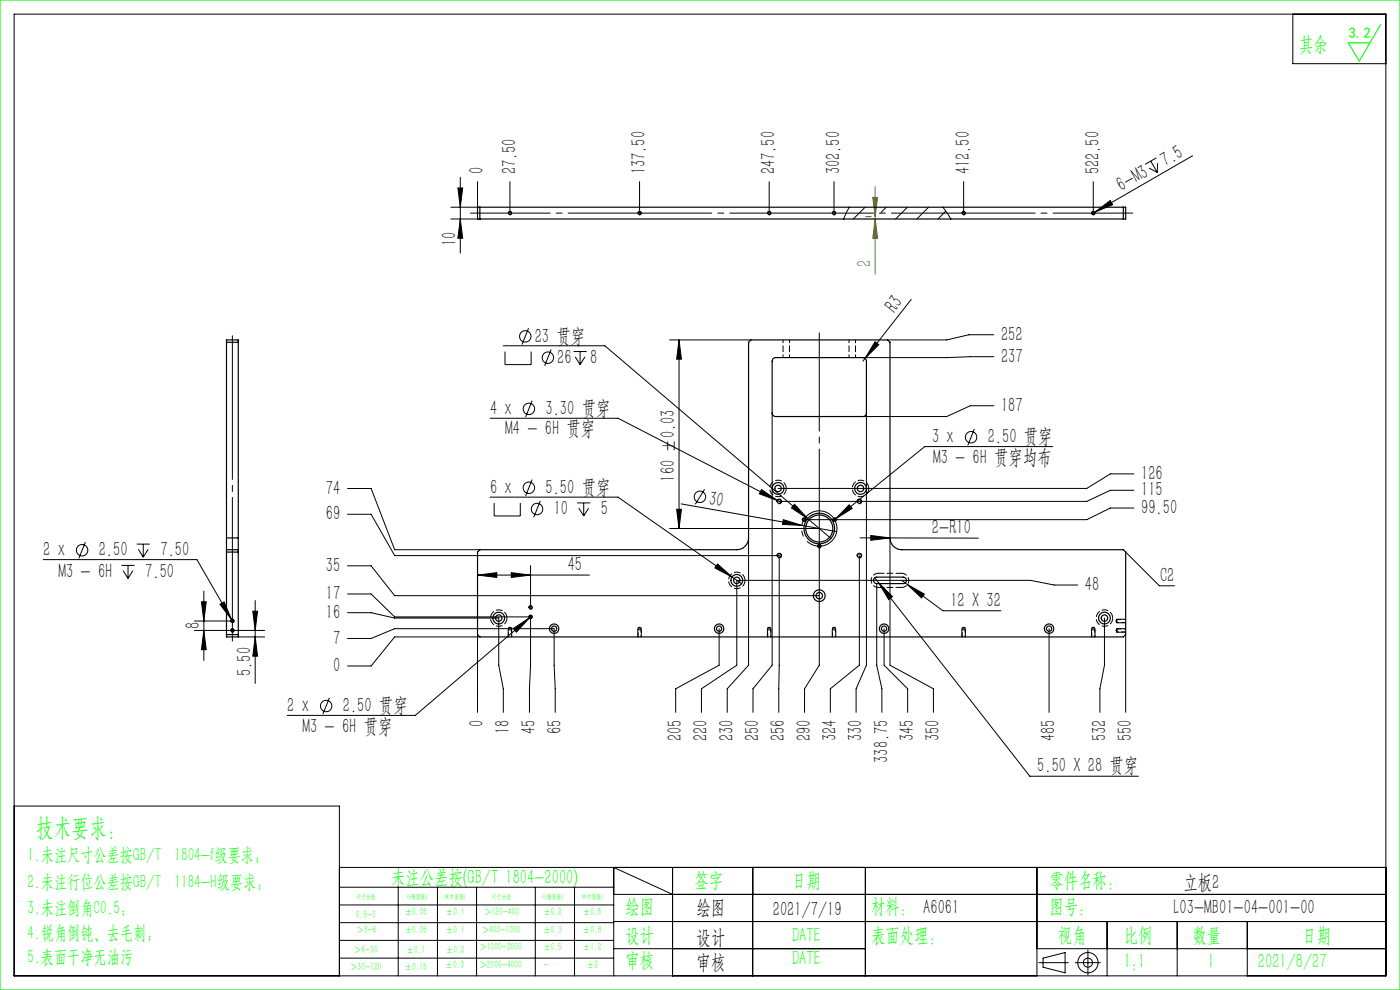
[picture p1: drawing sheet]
<svg xmlns="http://www.w3.org/2000/svg" width="297mm" height="210mm" viewBox="0 0 297 210" stroke-linecap="round" stroke-linejoin="round" font-family="sans-serif">
<g fill="none" stroke="#000" stroke-width=".21">
<path d="M3 3h291v204h-291zM274.3 3v10.5h19.7M97.1 39.9h1.1l-.6 4.1zM97.6 37.6v16.1M101.3 38.5v5.5M108.2 38.5v6.7M135.7 38.5v6.7M163.2 38.5v6.7M176.9 38.5v6.7M204.4 38.5v6.7M231.9 38.5v6.7M243.8 35.7l1.7 .9"/>
<path d="M244.1 34.2l1.4 2.4M245.3 33.5l-2.4 1.4M245.6 34.6l-.1 2M253 33l-20.7 12M95.6 46.5h6.2M95.6 44h6.2M97.6 46.5l.6 4h-1.1zM107.8 45.3a.37 .37 0 0 1 .3-.5 .37 .37 0 0 1 .5 .4 .37 .37 0 0 1-.5 .4M135.3 45.3a.37 .37 0 0 1 .3-.5 .37 .37 0 0 1 .5 .4 .37 .37 0 0 1-.5 .4M162.8 45.3a.38 .38 0 0 1 .3-.5 .38 .38 0 0 1 .5 .4 .38 .38 0 0 1-.5 .4M176.6 45.3a.37 .37 0 0 1 .3-.5 .37 .37 0 0 1 .4 .4 .37 .37 0 0 1-.5 .4M204.1 45.3a.37 .37 0 0 1 .3-.5 .37 .37 0 0 1 .4 .4 .37 .37 0 0 1-.5 .4"/>
<path d="M231.6 45.3a.38 .38 0 0 1 .3-.5 .38 .38 0 0 1 .4 .4 .38 .38 0 0 1-.5 .4M232.3 45l3.2-2.5 .5 .9zM232.3 45l-.7 .4M106.8 73.3h21.5l43 36.7M107.1 74.6v2.7h5.6v-2.7M112.1 69.6l-1.4 3.5M116.9 74.1l-1.4 3.5M121.7 74.6h2.8M122 75.7l1.1 1.6M123.1 74.6v2.7M124.1 75.7l-1 1.6M142.1 72.1h17.2"/>
<path d="M144.1 72.1l.5 4.1h-1.1zM144.1 72.1v40M185.6 72.5l.8 .6-2.9 2.9zM193.3 63.5l-10.2 13.1M210.8 75.7l-10 .2h-17.7M210.8 71h-5.2l-4.8 1.1h-12.5M104 88.7h27.1l34.6 17.8M112.9 85l-1.4 3.5M163.8 87.6v53.5l-4.1 5v5M183.8 87.6v53.5l-2.2 5v5M206.7 91l-1.4 3.5M210.8 86.1h-5l-5 2.3h-17.7"/>
<path d="M223.3 94.7h-27.1l-19.4 15.7M9.2 118.7h32.6l7.7 13.3M18.1 115l-1.4 3.4M25.8 119.9h2.7M27.2 119.9v2.8M29 115.4h2.8M29.3 116.5l1.1 1.7M30.4 115.4v2.8M31.4 116.5l-1 1.7M73.7 109.1h5l5 8.8h81.6l-.1 33.2M73.7 103.6h5l5 13h18.1M104 105.5h27.1l26.2 18.3"/>
<path d="M104.8 106.7v2.7h5.6v-2.7M112.6 120v8.9M112.9 101.7l-1.4 3.5M114.6 106.2l-1.4 3.5M122.4 106.7h2.8M122.8 107.8l1 1.6M123.8 106.7v2.7M124.9 107.8l-1.1 1.6M142.1 112.1h31.7M143.5 108h1.1l-.5 4.1zM144.5 106.9l33 5.9M149.5 103.8l-2 3.2"/>
<path d="M152.2 119.6l3.1 2.8-3.7-1.9zM158.8 114.1v27l-4.5 5v5M161.5 103.8l3.4 2.4-3.8-1.5zM164.8 118a.5 .5 0 0 1 .5-.6 .5 .5 0 0 1 .5 .5 .5 .5 0 0 1-.6 .4M164.8 106.5a.5 .5 0 0 1 .5-.6 .5 .5 0 0 1 .5 .5 .5 .5 0 0 1-.6 .4M166.2 110.2l3.9 1.2-4.1-.2zM168.6 107l2.7 3-3.4-2.3zM170.2 110.3a.38 .38 0 0 1 .3-.4 .38 .38 0 0 1 .4 .4 .38 .38 0 0 1-.4 .3M171.3 110l5 4.2M173.4 116a.37 .37 0 0 1 .4-.5 .37 .37 0 0 1 .4 .4 .37 .37 0 0 1-.5 .3M173.8 116.1v25l-3.1 5v5M176.7 110.3a.38 .38 0 0 1 .3-.4 .38 .38 0 0 1 .4 .4 .38 .38 0 0 1-.4 .3"/>
<path d="M180.1 107.1l.7 .8-3.5 2.1zM181.8 106.5a.5 .5 0 0 1 .5-.6 .5 .5 0 0 1 .5 .5 .5 .5 0 0 1-.6 .4M181.8 118a.5 .5 0 0 1 .5-.6 .5 .5 0 0 1 .5 .5 .5 .5 0 0 1-.6 .4M182.3 117.9v23.2l-6.2 5v5M182.5 114.1h25M184.7 113.6l4.1 .5-4.1 .5zM188.8 114.1v27l9.2 5v5M238.8 117.1l7.2 7.2h3.2M240.6 100.5h-5l-5 3.1h-65.5M240.6 107.8h-5l-5 2.4h-60M240.6 104h-5l-5 2.4h-65.3M26.1 121l1.1 1.7"/>
<path d="M28.2 121l-1 1.7M41.2 133.7h14.9M41.2 131.7h8.1M42.7 127.7h1.1l-.6 4zM43.2 133.7l.6 4.1h-1.1zM43.2 125.4v14.7M46.7 128.2l.8-.5 1.6 3.8zM48.9 133.8a.38 .38 0 0 1 .4-.4 .38 .38 0 0 1 .4 .4 .38 .38 0 0 1-.5 .3M48.9 131.8a.38 .38 0 0 1 .4-.4 .38 .38 0 0 1 .4 .4 .38 .38 0 0 1-.5 .3M50.5 135.1h5.6M53.6 129.7h1l-.5 4zM54.1 127.4v17.6"/>
<path d="M54.1 135.1l.5 4.1h-1zM73.7 130h5l5 1.1h22.1v10l1 5v5M73.7 126h5l5 4.9h28.9v10.2l-.3 5v5M73.7 135.4h5l5-2h33.9l.2 17.7M73.7 120h5l5 6.4h90.1M101.3 122h23.7M101.3 122l4.1-.5v1zM101.3 134.6v16.5M101.8 135.1h-18.1l-5 6.2h-5M107.8 133.6v1.5M108.5 121.5l4.1 .5-4.1 .5zM108.6 133.6v1.5"/>
<path d="M108.9 133.3l3.4-2.2-2.8 3zM112.2 131a.38 .38 0 0 1 .3-.5 .38 .38 0 0 1 .4 .4 .38 .38 0 0 1-.4 .3M112.2 129a.38 .38 0 0 1 .3-.5 .38 .38 0 0 1 .4 .4 .38 .38 0 0 1-.4 .3M112.3 131.1l-24.2 20.7h-27.2M112.8 130.7l-.5 .4M135.3 133.6v1.5M136.1 133.6v1.5M152.6 133.4v7.7l-9.3 5v5M162.8 133.6v1.5M163.6 133.6v1.5M176.6 133.6v1.5M177.3 133.6v1.5"/>
<path d="M185.6 122.6l32.9 42.1h23M186 123.8v17.3l1.1 5v5M186.4 123.6l2.9 3-.8 .6zM187.6 133.4v7.7l5 5v5M191.3 123.1l8.7 6.5h12.3M192.5 124l3.6 2-.6 .8zM204.1 133.6v1.5M204.8 133.6v1.5M222.6 133.4v17.7M228.6 124.1h-5l-5-1h-62.3v18l-7.5 5v5M231.6 133.6v1.5M232.3 133.6v1.5"/>
<path d="M234.3 131.1v10l-1 5v5M236.9 133.4h1.9M236.9 134.1h1.9M236.9 132.1h1.9M236.9 131.4h1.9M238.8 134.6v16.5M69.9 148l-1.4 3.5M3 171h69v36M72 184h222M72 188.2h58.2M72 192h58.2M72 195.7h58.2"/>
<path d="M72 199.5h58.2M84.5 188.2v18.8M92.8 188.2v18.8M101.1 188.2v18.8M113.6 188.2v18.8M121.9 188.2v18.8M130.2 189.7h163.8M130.2 195.5h163.8M142.7 189.7l-12.5-5.7v23M142.7 184v23M159.7 184v23M183.6 184v23"/>
<path d="M220 184v23M234.9 195.5v11.5M249.7 195.5v11.5M264.6 195.5v11.5M72 203.2h58.2M130.2 201.2h53.4M220 201.2h74M220.4 204.2h6.2M221.3 203.2l4.7-1.1v4.3l-4.7-1.2zM228.1 204.2h5.3M230.8 201.5v5.3"/>
<circle cx="111.4" cy="71.4" r="1.21"/>
<circle cx="116.2" cy="75.9" r="1.21"/>
<circle cx="112.2" cy="86.7" r="1.21"/>
<circle cx="206" cy="92.7" r="1.21"/>
<circle cx="17.4" cy="116.7" r="1.21"/>
<circle cx="112.2" cy="103.5" r="1.21"/>
<circle cx="113.9" cy="108" r="1.21"/>
<circle cx="148.5" cy="105.4" r="1.21"/>
<circle cx="69.2" cy="149.8" r="1.21"/>
<circle cx="230.8" cy="204.2" r="2.15"/>
<circle cx="230.8" cy="204.2" r=".96"/>
</g>
<path d="M177.4 111a3.8 3.8 0 0 0-6.3-1.5 3.8 3.8 0 0 0 1.7 6.2 3.8 3.8 0 0 0 4.7-4.4l-.1-.3" fill="none" stroke="#000" stroke-width=".21" stroke-dasharray="30.5 1.3 1.3 1.3" stroke-dashoffset="20.6" stroke-linecap="butt"/>
<path d="M185.7 39.6v18.6M183.7 46h1.1M185.2 41.9h1l-.5 4.1zM185.7 46.5l.5 4h-1z" fill="none" stroke="#808000" stroke-width=".21"/>
<path d="M49.3 70.1v67" fill="none" stroke="#000" stroke-width=".21" stroke-dasharray="30.5 1.3 1.3 1.3" stroke-dashoffset="-1.1"/>
<path d="M173.8 70.6v45.5" fill="none" stroke="#000" stroke-width=".21" stroke-dasharray="30.5 1.3 1.3 1.3" stroke-dashoffset="9.6"/>
<path d="M240.3 45.2h-140.5" fill="none" stroke="#000" stroke-width=".21" stroke-dasharray="30.5 1.3 1.3 1.3" stroke-dashoffset="13.6"/>
<path d="M0 0h297v210h-297zM292.9 5.2l-4.5 7.7-2.4-3.8h4.6" fill="none" stroke="#0f0" stroke-width=".25"/>
<path d="M108.6 133.6h-.8M136.1 133.6h-.8M163.6 133.6h-.8M177.3 133.6h-.7M204.8 133.6h-.7M232.3 133.6h-.7M236.9 133.4v.7M236.9 131.4v.7" fill="none" stroke="#000" stroke-width=".21" stroke-dasharray="1.3 .6" stroke-dashoffset=".4"/>
<g fill="#000">
<path d="M232.3 45l3.2-2.5 .5 .9zM185.6 72.5l.8 .6-2.9 2.9zM166.2 110.2l3.9 1.2-4.1-.2zM184.7 113.6l4.1 .5-4.1 .5z"/>
<path d="M97.6 46.5l.6 4h-1.1zM97.1 39.9h1.1l-.6 4.1z"/>
<path d="M144.1 72.1l.5 4.1h-1.1zM143.5 108h1.1l-.5 4.1z"/>
<path d="M43.2 133.7l.6 4.1h-1.1zM42.7 127.7h1.1l-.6 4z"/>
<path d="M53.6 129.7h1l-.5 4zM54.1 135.1l.5 4.1h-1z"/>
<path d="M101.3 122l4.1-.5v1zM108.5 121.5l4.1 .5-4.1 .5zM168.6 107l-.7 .7 3.4 2.3zM152.2 119.6l-.6 .9 3.7 1.9zM108.9 133.3l.6 .8 2.8-3zM161.5 103.8l-.4 .9 3.8 1.5zM192.5 124l3 2.8 .6-.8zM186.4 123.6l2.1 3.6 .8-.6zM180.1 107.1l-2.8 2.9 3.5-2.1zM46.7 128.2l2.4 3.3-1.6-3.8z"/>
</g>
<path d="M185.2 41.9h1l-.5 4.1zM185.7 46.5l.5 4h-1z" fill="#808000"/>
<path d="M180.2 44l-1.2 2.5M183.5 44l-2.5 2.5M188 44l-1.1 1.1M192.5 44l-2.5 2.5M197 44l-2.5 2.5M200 44l1.7 2.5M200.7 44.8l-1.7 1.7" fill="none" stroke="#000" stroke-width=".21"/>
<g fill="none" stroke="#000" stroke-width=".25">
<path d="M101.3 44h137.5v2.5h-137.5zM101.8 44v2.5M238.3 44v2.5M48 72.6h2.5M164 76.1l.6-.2h18.5a.75 .75 0 0 1 .7 .7v11a.75 .75 0 0 1-.7 .8h-18.5a.75 .75 0 0 1-.8-.8v-11zM48 114.1v2.5M48 116.6h2.5M48 114.1v-42h2.5v42M48 116.6v18.5h2.5v-18.5M48 117.1h2.5M48 114.1h2.5M50.5 114.1v2.5"/>
<path d="M101.8 116.6h54.5a2.5 2.5 0 0 0 2.5-2.5v-41.5l.5-.5h29l.5 .5v41.5a2.5 2.5 0 0 0 2.5 2.5h47l.5 .5v17.5l-.5 .5h-136.5l-.5-.5v-17.5zM48 134.6h2.5M185.5 122.6l.5-.2h5.6a.69 .69 0 0 1 .7 .7 .69 .69 0 0 1-.7 .7h-5.6a.69 .69 0 0 1-.6-.4 .69 .69 0 0 1 .1-.8z"/>
<circle cx="108.2" cy="45.2" r=".31"/>
<circle cx="135.7" cy="45.2" r=".31"/>
<circle cx="163.2" cy="45.2" r=".31"/>
<circle cx="176.9" cy="45.2" r=".31"/>
<circle cx="204.4" cy="45.2" r=".31"/>
<circle cx="231.9" cy="45.2" r=".31"/>
<circle cx="165.1" cy="103.6" r="1.25"/>
<circle cx="165.1" cy="103.6" r=".69"/>
<circle cx="165.3" cy="117.9" r=".41"/>
<circle cx="165.3" cy="106.4" r=".41"/>
<circle cx="170.6" cy="110.2" r=".31"/>
<circle cx="173.8" cy="112.1" r="3.3"/>
<circle cx="173.8" cy="112.1" r="2.88"/>
<circle cx="173.8" cy="115.9" r=".31"/>
<circle cx="177.1" cy="110.2" r=".31"/>
<circle cx="182.3" cy="117.9" r=".41"/>
<circle cx="182.3" cy="106.4" r=".41"/>
<circle cx="182.6" cy="103.6" r="1.25"/>
<circle cx="182.6" cy="103.6" r=".69"/>
<circle cx="49.3" cy="133.7" r=".31"/>
<circle cx="49.3" cy="131.7" r=".31"/>
<circle cx="105.8" cy="131.1" r="1.25"/>
<circle cx="105.8" cy="131.1" r=".69"/>
<circle cx="112.6" cy="128.9" r=".31"/>
<circle cx="112.6" cy="130.9" r=".31"/>
<circle cx="117.6" cy="133.4" r=".56"/>
<circle cx="117.6" cy="133.4" r="1"/>
<circle cx="152.6" cy="133.4" r=".56"/>
<circle cx="152.6" cy="133.4" r="1"/>
<circle cx="156.3" cy="123.1" r=".69"/>
<circle cx="156.3" cy="123.1" r="1.25"/>
<circle cx="173.8" cy="126.4" r="1.25"/>
<circle cx="173.8" cy="126.4" r=".69"/>
<circle cx="187.6" cy="133.4" r=".56"/>
<circle cx="187.6" cy="133.4" r="1"/>
<circle cx="222.6" cy="133.4" r=".56"/>
<circle cx="222.6" cy="133.4" r="1"/>
<circle cx="234.3" cy="131.1" r="1.25"/>
<circle cx="234.3" cy="131.1" r=".69"/>
</g>
<g fill="none" stroke="#000" stroke-width=".21" stroke-dasharray="1.3 .6">
<path d="M108.2 133l-.3 .2M108.5 133.2h-.6M108.5 133.2l-.3-.2M135.7 133l-.3 .2M136 133.2h-.6M136 133.2l-.3-.2M163.2 133l-.3 .2M163.5 133.2h-.6M163.5 133.2l-.3-.2M176.9 133l-.3 .2M177.2 133.2h-.6M177.2 133.2l-.3-.2"/>
<path d="M186.3 121.6h5M191.3 124.6h-5M204.4 133l-.3 .2M204.7 133.2h-.6M204.7 133.2l-.3-.2M231.9 133l-.3 .2M232.2 133.2h-.6M232.2 133.2l-.3-.2M236.7 131.7l.2 .3M236.7 133.7l.2 .3M236.9 131.7v.3M236.9 131.4v.3"/>
<path d="M236.9 133.7v.3M236.9 133.4v.3M236.9 131.4l-.2 .3M236.9 133.4l-.2 .3"/>
</g>
<path d="M166.8 103.6a1.75 1.75 0 0 1-2.5 1.6 1.75 1.75 0 0 1-.3-3 1.75 1.75 0 0 1 2.8 1v.4M184.3 103.6a1.75 1.75 0 0 1-2.5 1.6 1.75 1.75 0 0 1-.3-3 1.75 1.75 0 0 1 2.8 1v.4M107.6 131.1a1.75 1.75 0 0 1-2.6 1.6 1.75 1.75 0 0 1-.3-3 1.75 1.75 0 0 1 2.8 1l.1 .4M158.1 123.1a1.75 1.75 0 0 1-2.6 1.6 1.75 1.75 0 0 1-.3-3 1.75 1.75 0 0 1 2.8 1l.1 .4M236.1 131.1a1.75 1.75 0 0 1-2.6 1.6 1.75 1.75 0 0 1-.3-3 1.75 1.75 0 0 1 2.8 1l.1 .4" fill="none" stroke="#000" stroke-width=".21" stroke-dasharray="1.3 .6" stroke-dashoffset="-.1"/>
<path d="M186.3 124.6a1.5 1.5 0 0 1-1.5-1.5 1.5 1.5 0 0 1 1.5-1.5M191.3 121.6a1.5 1.5 0 0 1 1.5 1.5 1.5 1.5 0 0 1-1.5 1.5" fill="none" stroke="#000" stroke-width=".21" stroke-dasharray="1.3 .6" stroke-dashoffset=".2"/>
<path d="M166.1 72.1v3.8M167.5 75.9v-3.8M180.1 72.1v3.8M181.5 75.9v-3.8" fill="none" stroke="#000" stroke-width=".21" stroke-dasharray="1.3 .6" stroke-dashoffset=".7"/>
<g fill="none" stroke="#000" stroke-width=".21" stroke-dasharray="1.3 .6" stroke-dashoffset=".9">
<path d="M107.9 133.2v1.9M108.5 135.1v-1.9M135.4 133.2v1.9M136 135.1v-1.9M162.9 133.2v1.9M163.5 135.1v-1.9M176.6 133.2v1.9M177.2 135.1v-1.9M204.1 133.2v1.9M204.7 135.1v-1.9M231.6 133.2v1.9M232.2 135.1v-1.9"/>
<path d="M236.9 132h1.9M236.9 134h1.9M238.8 131.4h-1.9M238.8 133.4h-1.9"/>
</g>
<text font-size="5.4" fill="#0f0" x="7.7" y="177.2">技术要求：</text>
<g font-size="4.4" fill="#0f0">
<text x="275.6" y="10.8">其余</text>
<text x="83" y="187.5">未注公差按(GB/T 1804-2000)</text>
<text x="147.3" y="188">签字</text>
<text x="168" y="188">日期</text>
<text x="222.6" y="188">零件名称：</text>
<text x="132.7" y="193.6">绘图</text>
<text x="184.8" y="193.6">材料： A6061</text>
<text x="222.6" y="193.6">图号：</text>
<text x="132.7" y="199.8">设计</text>
<text x="168" y="199.8">DATE</text>
<text x="184.8" y="199.8">表面处理：</text>
<text x="224.4" y="199.8">视角</text>
<text x="238.4" y="199.8">比例</text>
<text x="253" y="199.8">数量</text>
<text x="276.3" y="199.8">日期</text>
<text x="132.7" y="205.1">审核</text>
<text x="168" y="204.6">DATE</text>
<text x="238.4" y="205.3">1:1</text>
<text x="256.2" y="205.3">1</text>
<text x="266.9" y="205.3">2021/8/27</text>
</g>
<g font-size="4.4">
<text x="247.3" y="35.4" transform="rotate(-30 247.3 35.4)">7.5</text>
<text x="102.6" y="37" transform="rotate(-90 102.6 37)">0</text>
<text x="109.5" y="37" transform="rotate(-90 109.5 37)">27.50</text>
<text x="137" y="37" transform="rotate(-90 137 37)">137.50</text>
<text x="164.5" y="37" transform="rotate(-90 164.5 37)">247.50</text>
<text x="178.2" y="37" transform="rotate(-90 178.2 37)">302.50</text>
<text x="205.7" y="37" transform="rotate(-90 205.7 37)">412.50</text>
<text x="233.2" y="37" transform="rotate(-90 233.2 37)">522.50</text>
<text x="238" y="40.7" transform="rotate(-30 238 40.7)">6-M3</text>
<text x="96.8" y="52.1" transform="rotate(-90 96.8 52.1)">10</text>
<text x="189.8" y="66.6" transform="rotate(-52 189.8 66.6)">R3</text>
<text x="113.4" y="72.7">23 贯穿</text>
<text x="118.2" y="77.2">26</text>
<text x="125.2" y="77.2">8</text>
<text x="212.4" y="76.9">237</text>
<text x="212.4" y="72.3">252</text>
<text x="104" y="88">4 x</text>
<text x="115.7" y="88">3.30 贯穿</text>
<text x="212.4" y="87.4">187</text>
<text x="107.2" y="92.4">M4 - 6H 贯穿</text>
<text x="197.8" y="94.1">3 x</text>
<text x="209.5" y="94">2.50 贯穿</text>
<text x="197.9" y="98.4">M3 - 6H 贯穿均布</text>
<text x="242.1" y="101.8">126</text>
<text x="69.1" y="104.9">74</text>
<text x="104" y="104.8">6 x</text>
<text x="115.7" y="104.8">5.50 贯穿</text>
<text x="143.2" y="102.2" transform="rotate(-90 143.2 102.2)">160 ±0.03</text>
<text x="150.2" y="107" transform="rotate(10 150.2 107)">30</text>
<text x="242.1" y="105.3">115</text>
<text x="69.1" y="110.4">69</text>
<text x="117.5" y="109.3">10</text>
<text x="127.5" y="109.3">5</text>
<text x="197.7" y="113.3">2-R10</text>
<text x="242.1" y="109.1">99.50</text>
<text x="9.2" y="118">2 x</text>
<text x="21" y="118">2.50</text>
<text x="34.1" y="118">7.50</text>
<text x="12.4" y="122.5">M3 - 6H</text>
<text x="30.8" y="122.5">7.50</text>
<text x="69.1" y="121.3">35</text>
<text x="120.4" y="121.1">45</text>
<text x="230.1" y="125.4">48</text>
<text x="246.1" y="123.4">C2</text>
<text x="69.1" y="131.3">16</text>
<text x="69.1" y="127.3">17</text>
<text x="201.6" y="128.7">12 X 32</text>
<text x="42.4" y="133.3" transform="rotate(-90 42.4 133.3)">8</text>
<text x="70.7" y="136.7">7</text>
<text x="53.3" y="143.4" transform="rotate(-90 53.3 143.4)">5.50</text>
<text x="70.7" y="142.6">0</text>
<text x="60.9" y="151.1">2 x</text>
<text x="64.2" y="155.4">M3 - 6H 贯穿</text>
<text x="72.7" y="151.1">2.50 贯穿</text>
<text x="102.6" y="154.2" transform="rotate(-90 102.6 154.2)">0</text>
<text x="108.1" y="155.7" transform="rotate(-90 108.1 155.7)">18</text>
<text x="113.6" y="155.7" transform="rotate(-90 113.6 155.7)">45</text>
<text x="119.1" y="155.7" transform="rotate(-90 119.1 155.7)">65</text>
<text x="144.6" y="157.2" transform="rotate(-90 144.6 157.2)">205</text>
<text x="150.1" y="157.2" transform="rotate(-90 150.1 157.2)">220</text>
<text x="155.6" y="157.2" transform="rotate(-90 155.6 157.2)">230</text>
<text x="161" y="157.2" transform="rotate(-90 161 157.2)">250</text>
<text x="166.5" y="157.2" transform="rotate(-90 166.5 157.2)">256</text>
<text x="172" y="157.2" transform="rotate(-90 172 157.2)">290</text>
<text x="177.5" y="157.2" transform="rotate(-90 177.5 157.2)">324</text>
<text x="182.9" y="157.2" transform="rotate(-90 182.9 157.2)">330</text>
<text x="188.4" y="161.8" transform="rotate(-90 188.4 161.8)">338.75</text>
<text x="193.9" y="157.2" transform="rotate(-90 193.9 157.2)">345</text>
<text x="199.3" y="157.2" transform="rotate(-90 199.3 157.2)">350</text>
<text x="223.9" y="157.2" transform="rotate(-90 223.9 157.2)">485</text>
<text x="234.6" y="157.2" transform="rotate(-90 234.6 157.2)">532</text>
<text x="240.1" y="157.2" transform="rotate(-90 240.1 157.2)">550</text>
<text x="220.1" y="163.8">5.50 X 28 贯穿</text>
<text x="251.1" y="188.6">立板2</text>
<text x="147.8" y="194">绘图</text>
<text x="163.9" y="194.3">2021/7/19</text>
<text x="249" y="194">L03-MB01-04-001-00</text>
<text x="147.8" y="200.2">设计</text>
<text x="147.8" y="205.5">审核</text>
</g>
<text font-size="4.4" fill="#808000" x="184.8" y="56.6" transform="rotate(-90 184.8 56.6)">2</text>
<g font-size="4" fill="#0f0">
<text x="5.9" y="182.6">1.未注尺寸公差按GB/T 1804-f级要求；</text>
<text x="5.9" y="188.4">2.未注行位公差按GB/T 1184-H级要求；</text>
<text x="5.9" y="193.9">3.未注倒角C0.5；</text>
<text x="5.9" y="199.2">4.锐角倒钝、去毛刺；</text>
<text x="5.9" y="204.2">5.表面干净无油污</text>
</g>
<text font-size="3.2" fill="#0f0" x="286.1" y="8">3.2</text>
<g font-size="2.3" fill="#0f0">
<text x="75.5" y="194.7">0.5-3</text>
<text x="75.6" y="198">＞3-6</text>
<text x="85.9" y="194.2">±0.05</text>
<text x="85.9" y="198">±0.05</text>
<text x="94.6" y="194.2">±0.1</text>
<text x="94.6" y="198">±0.1</text>
<text x="102.2" y="198">＞400-1000</text>
<text x="102.7" y="194.2">＞120-400</text>
<text x="115.3" y="194.2">±0.2</text>
<text x="115.3" y="198">±0.3</text>
<text x="123.7" y="194.2">±0.5</text>
<text x="123.7" y="198">±0.8</text>
<text x="75.1" y="202.2">＞6-30</text>
<text x="86.3" y="202.2">±0.1</text>
<text x="94.6" y="202.2">±0.2</text>
<text x="101.7" y="201.6">＞1000-2000</text>
<text x="115.3" y="201.6">±0.5</text>
<text x="123.7" y="201.6">±1.2</text>
<text x="74.3" y="205.8">＞30-120</text>
<text x="85.9" y="205.8">±0.15</text>
<text x="94.5" y="205.4">±0.3</text>
<text x="101.7" y="205.4">＞2000-4000</text>
<text x="115.3" y="205.4">-</text>
<text x="124.5" y="205.4">±2</text>
</g>
<g font-size="1.5" fill="#0f0">
<text x="75.5" y="190.6">尺寸分段</text>
<text x="86.4" y="190.6">F(精密级)</text>
<text x="94.4" y="190.6">M(中密级)</text>
<text x="104.3" y="190.6">尺寸分段</text>
<text x="115.2" y="190.6">F(精密级)</text>
<text x="123.5" y="190.6">M(中密级)</text>
</g>
</svg>
